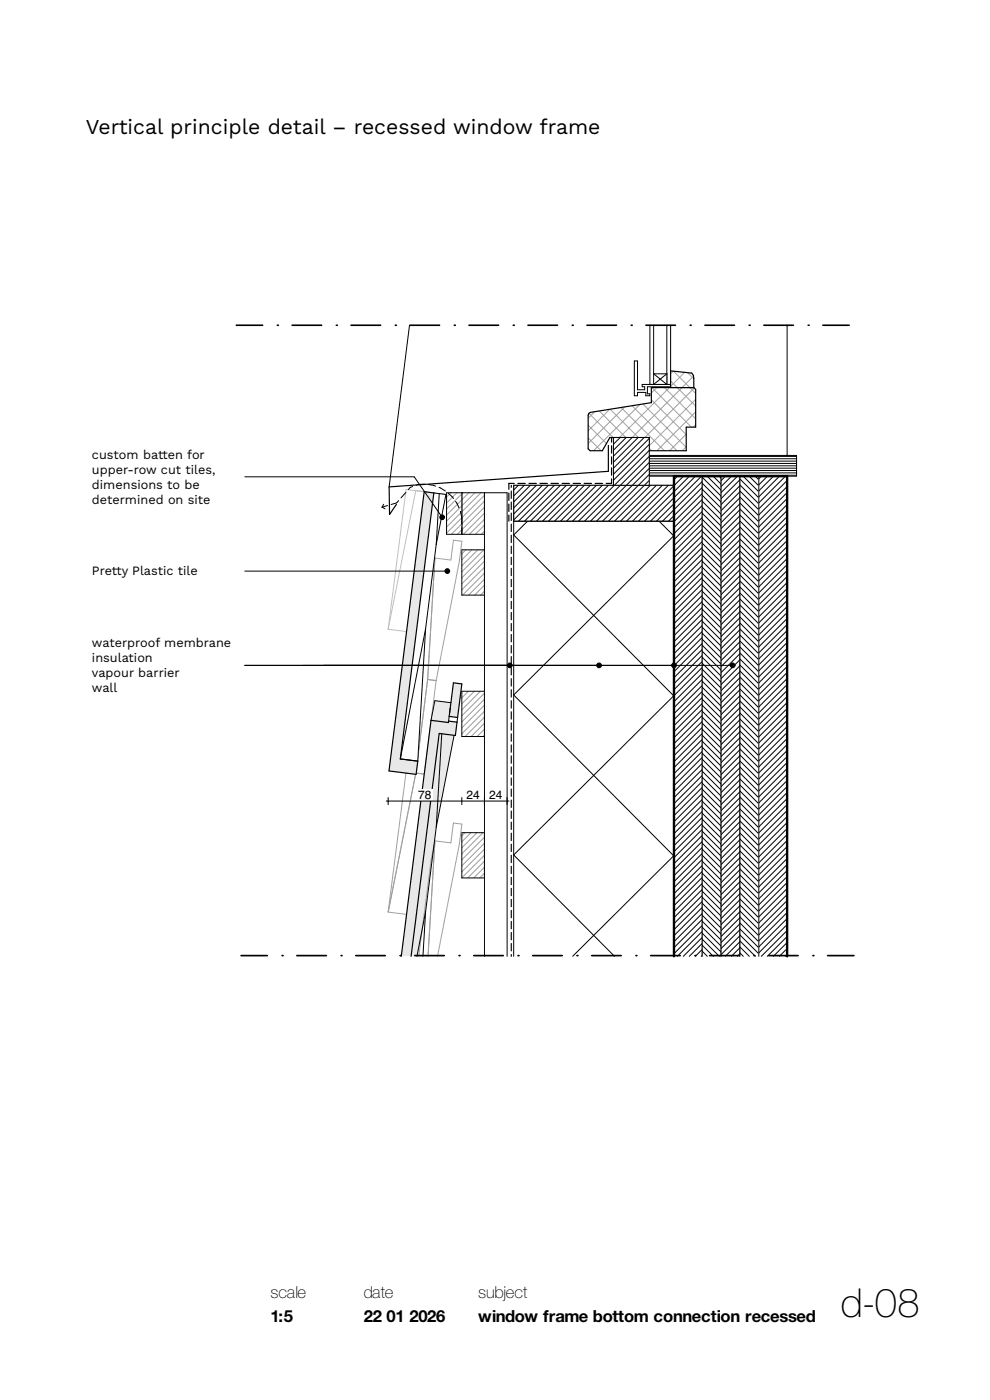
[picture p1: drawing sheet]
<svg xmlns="http://www.w3.org/2000/svg" width="210mm" height="297mm" viewBox="0 0 210 297" stroke-linecap="round" stroke-linejoin="round" font-family="sans-serif">
<path d="M92.9 155.6l3.4 .4-3.8 19.5-2.2 18-.6 9.4h-2.6z" fill-rule="evenodd" fill="#e9ebeb"/>
<path d="M124.9 87.7l.3-.2 13-2.1v-3.2h9l.4 .4v8h-2v5h-7.9v-2.8h-8.3l-1.6 2.8h-2.6l-.4-.4v-7.1z" fill-rule="evenodd" fill="#fff"/>
<g fill="none" stroke="#99a3a6" stroke-width=".21">
<path d="M124.8 90.2l3.8 3.9M124.8 92.9l2.7 2.7M124.9 87.7l5.2 5.1M126.1 87.3l-1.3 1.4M127.1 87.2l5.7 5.6M129.3 86.8l-4.5 4.6M129.4 86.8l6 6M131.7 86.4l9.2 9.2M132.5 86.3l-7.7 7.8M134.1 86.1l9.5 9.5M135.7 85.8l-9.8 9.8M136.4 85.7l9.2 9.2"/>
<path d="M137.7 95.1l.5 .5M138.2 84.8l7.4 7.4M138.3 82.2l8.4 8.4M139.3 82.2l-1.1 1.2M141 82.2l6.6 6.6M142 82.2l-10.6 10.6M143.6 82.2l4 3.9M144.7 82.2l-10.6 10.6M145.6 94.8l-.9 .8M145.6 92.1l-3.6 3.5M146.3 82.2l1.3 1.3M147.3 82.3l-10.5 10.5"/>
<path d="M147.6 90.1l-.6 .5M147.6 87.4l-8.2 8.2M147.6 84.7l-9.9 9.9"/>
</g>
<path d="M124.9 87.7l.3-.2 13-2.1v-3.2h9l.4 .4v8h-2v5h-7.9v-2.8h-8.3l-1.6 2.8h-2.6l-.4-.4v-7.1z" fill="none" stroke="#000" stroke-width=".25"/>
<path d="M141.5 69h.8v12.6h-.8z" fill-rule="evenodd" fill="#fff"/>
<path d="M141.5 69v12.6h.8v-12.6" fill="none" stroke="#000" stroke-width=".21"/>
<path d="M137.9 69h.8v12.6h-.8z" fill-rule="evenodd" fill="#fff"/>
<path d="M137.9 69v12.6h.8v-12.6" fill="none" stroke="#000" stroke-width=".21"/>
<path d="M138.7 79.3h2.8v2.3h-2.8z" fill-rule="evenodd" fill="#fff"/>
<path d="M138.7 79.3h2.8v2.3h-2.8z" fill="none" stroke="#000" stroke-width=".21"/>
<path d="M134.6 76.6h.6v6.1h1.5v-.7h-.5v-.4h6.1v.4h-5v1.5h.6v.5h-.9v-.8h-1.8v.8h-.6z" fill-rule="evenodd" fill="#fff"/>
<path d="M134.6 76.6h.6v6.1h1.5v-.7h-.5v-.4h6.1v.4h-5v1.5h.6v.5h-.9v-.8h-1.8v.8h-.6z" fill="none" stroke="#000" stroke-width=".21"/>
<path d="M142.3 78.7l4.4 .5 .4 .4 .1 2.6h-4.9z" fill-rule="evenodd" fill="#fff"/>
<path d="M142.8 78.7l-.5 .6M142.9 78.7l3.4 3.5M145.2 79l-2.9 3M145.9 79.1l1.3 1.3M147.1 79.8l-2.4 2.4M142.3 80.8l1.3 1.4" fill="none" stroke="#99a3a6" stroke-width=".21"/>
<path d="M142.3 78.7l4.4 .5 .4 .4 .1 2.6h-4.9z" fill="none" stroke="#000" stroke-width=".25"/>
<path d="M109 110.6h34v92.3h-34z" fill-rule="evenodd" fill="#fff"/>
<path d="M111.9 110.6l-2.9 2.9 34 34.2M139.8 110.6l3.2 3.1M143 113.6l-34 33.8 34 34.2M143 147.6l-34 33.8 21.4 21.5M143 181.5l-21.5 21.4M109 202.9v-92.3h34v92.3" fill="none" stroke="#000" stroke-width=".21"/>
<path d="M143 101h6v101.9h-6z" fill-rule="evenodd" fill="#fff"/>
<g fill="none" stroke="#000" stroke-width=".21">
<path d="M143.7 101l-.7 .8M145 101l-2 2M146.3 101l-3.3 3.3M147.5 101l-4.5 4.6M148.8 101l-5.8 5.9M149 119.9l-6 6M149 118.7l-6 6M149 117.4l-6 6M149 116.1l-6 6M149 114.9l-6 6M149 113.6l-6 6M149 112.3l-6 6"/>
<path d="M149 111l-6 6M149 109.8l-6 6M149 108.5l-6 6M149 107.2l-6 6M149 105.9l-6 6M149 104.7l-6 6M149 103.4l-6 6M149 102.1l-6 6M149 139l-6 6M149 137.8l-6 6M149 136.5l-6 6M149 135.2l-6 6"/>
<path d="M149 133.9l-6 6M149 132.7l-6 6M149 131.4l-6 6M149 130.1l-6 6M149 128.9l-6 6M149 127.6l-6 6M149 126.3l-6 6M149 125l-6 6M149 123.8l-6 6M149 122.5l-6 6M149 121.2l-6 6M149 159.4l-6 6"/>
<path d="M149 158.1l-6 6M149 156.9l-6 6M149 155.6l-6 6M149 154.3l-6 6M149 153l-6 6M149 151.8l-6 6M149 150.5l-6 6M149 149.2l-6 6M149 147.9l-6 6M149 146.7l-6 6M149 145.4l-6 6M149 144.1l-6 6"/>
<path d="M149 142.9l-6 6M149 141.6l-6 6M149 140.3l-6 6M149 179.8l-6 6M149 178.5l-6 6M149 177.2l-6 6M149 176l-6 6M149 174.7l-6 6M149 173.4l-6 6M149 172.1l-6 6M149 170.9l-6 6M149 169.6l-6 6"/>
<path d="M149 168.3l-6 6M149 167l-6 6M149 165.8l-6 6M149 164.5l-6 6M149 163.2l-6 6M149 162l-6 6M149 160.7l-6 6M149 198.9l-4 4M149 197.6l-5.3 5.3M149 196.3l-6 6M149 195l-6 6M149 193.8l-6 6"/>
<path d="M149 192.5l-6 6M149 191.2l-6 6M149 190l-6 6M149 188.7l-6 6M149 187.4l-6 6M149 186.1l-6 6M149 184.9l-6 6M149 183.6l-6 6M149 182.3l-6 6M149 181l-6 6M143 202.9v-101.9h6v101.9M149 202.7l-.2 .2"/>
<path d="M149 201.4l-1.5 1.5M149 200.1l-2.8 2.8"/>
</g>
<path d="M149 101h4v101.9h-4z" fill-rule="evenodd" fill="#fff"/>
<g fill="none" stroke="#000" stroke-width=".21">
<path d="M149 119.1l4 4M149 117.8l4 4M149 116.5l4 4M149 115.3l4 4M149 114l4 4M149 112.7l4 4M149 111.4l4 4M149 110.2l4 4M149 108.9l4 4M149 107.6l4 4M149 106.3l4 4M149 105.1l4 4"/>
<path d="M149 103.8l4 4M149 102.5l4 4M149 101.3l4 4M150 101l3 3M151.3 101l1.7 1.7M152.5 101l.5 .4M149 139.4l4 4M149 138.2l4 4M149 136.9l4 4M149 135.6l4 4M149 134.3l4 4M149 133.1l4 4"/>
<path d="M149 131.8l4 4M149 130.5l4 4M149 129.3l4 4M149 128l4 4M149 126.7l4 4M149 125.4l4 4M149 124.2l4 4M149 122.9l4 4M149 121.6l4 4M149 120.3l4 4M149 159.8l4 4M149 158.5l4 4"/>
<path d="M149 157.3l4 4M149 156l4 4M149 154.7l4 4M149 153.4l4 4M149 152.2l4 4M149 150.9l4 4M149 149.6l4 4M149 148.3l4 4M149 147.1l4 4M149 145.8l4 4M149 144.5l4 4M149 143.3l4 4"/>
<path d="M149 142l4 4M149 140.7l4 4M149 178.9l4 4M149 177.6l4 4M149 176.4l4 4M149 175.1l4 4M149 173.8l4 4M149 172.5l4 4M149 171.3l4 4M149 170l4 4M149 168.7l4 4M149 167.4l4 4"/>
<path d="M149 166.2l4 4M149 164.9l4 4M149 163.6l4 4M149 162.4l4 4M149 161.1l4 4M149 199.3l3.6 3.6M149 198l4 4M149 196.7l4 4M149 195.4l4 4M149 194.2l4 4M149 192.9l4 4M149 191.6l4 4"/>
<path d="M149 190.4l4 4M149 189.1l4 4M149 187.8l4 4M149 186.5l4 4M149 185.3l4 4M149 184l4 4M149 182.7l4 4M149 181.4l4 4M149 180.2l4 4M149 201.8l1 1.1M149 200.5l2.3 2.4M149 202.9v-101.9h4v101.9"/>
</g>
<path d="M153 101h4v101.9h-4z" fill-rule="evenodd" fill="#fff"/>
<g fill="none" stroke="#000" stroke-width=".21">
<path d="M153.9 101l-.9 .9M155.2 101l-2.2 2.2M156.4 101l-3.4 3.5M157 119.6l-4 4M157 118.3l-4 4M157 117l-4 4M157 115.8l-4 4M157 114.5l-4 4M157 113.2l-4 4M157 111.9l-4 4M157 110.7l-4 4M157 109.4l-4 4"/>
<path d="M157 108.1l-4 4M157 106.9l-4 4M157 105.6l-4 4M157 104.3l-4 4M157 103l-4 4M157 101.8l-4 4M157 139.9l-4 4M157 138.7l-4 4M157 137.4l-4 4M157 136.1l-4 4M157 134.9l-4 4M157 133.6l-4 4"/>
<path d="M157 132.3l-4 4M157 131l-4 4M157 129.8l-4 4M157 128.5l-4 4M157 127.2l-4 4M157 125.9l-4 4M157 124.7l-4 4M157 123.4l-4 4M157 122.1l-4 4M157 120.9l-4 4M157 159l-4 4M157 157.8l-4 4"/>
<path d="M157 156.5l-4 4M157 155.2l-4 4M157 154l-4 4M157 152.7l-4 4M157 151.4l-4 4M157 150.1l-4 4M157 148.9l-4 4M157 147.6l-4 4M157 146.3l-4 4M157 145l-4 4M157 143.8l-4 4M157 142.5l-4 4"/>
<path d="M157 141.2l-4 4M157 179.4l-4 4M157 178.1l-4 4M157 176.9l-4 4M157 175.6l-4 4M157 174.3l-4 4M157 173l-4 4M157 171.8l-4 4M157 170.5l-4 4M157 169.2l-4 4M157 168l-4 4M157 166.7l-4 4"/>
<path d="M157 165.4l-4 4M157 164.1l-4 4M157 162.9l-4 4M157 161.6l-4 4M157 160.3l-4 4M157 199.8l-3.1 3.1M157 198.5l-4 4M157 197.2l-4 4M157 196l-4 4M157 194.7l-4 4M157 193.4l-4 4M157 192.1l-4 4"/>
<path d="M157 190.9l-4 4M157 189.6l-4 4M157 188.3l-4 4M157 187l-4 4M157 185.8l-4 4M157 184.5l-4 4M157 183.2l-4 4M157 182l-4 4M157 180.7l-4 4M153 202.9v-101.9h4v101.9M157 202.3l-.6 .6M157 201l-1.9 1.9"/>
</g>
<path d="M157 101h4v101.9h-4z" fill-rule="evenodd" fill="#fff"/>
<g fill="none" stroke="#000" stroke-width=".21">
<path d="M157 119.4l4 4M157 118.2l4 4M157 116.9l4 4M157 115.6l4 4M157 114.3l4 4M157 113.1l4 4M157 111.8l4 4M157 110.5l4 4M157 109.3l4 4M157 108l4 4M157 106.7l4 4M157 105.4l4 4"/>
<path d="M157 104.2l4 4M157 102.9l4 4M157 101.6l4 4M157.6 101l3.4 3.3M158.9 101l2.1 2.1M160.2 101l.8 .8M157 139.8l4 4M157 138.5l4 4M157 137.3l4 4M157 136l4 4M157 134.7l4 4M157 133.4l4 4"/>
<path d="M157 132.2l4 4M157 130.9l4 4M157 129.6l4 4M157 128.3l4 4M157 127.1l4 4M157 125.8l4 4M157 124.5l4 4M157 123.3l4 4M157 122l4 4M157 120.7l4 4M157 158.9l4 4M157 157.6l4 4"/>
<path d="M157 156.3l4 4M157 155.1l4 4M157 153.8l4 4M157 152.5l4 4M157 151.3l4 4M157 150l4 4M157 148.7l4 4M157 147.4l4 4M157 146.2l4 4M157 144.9l4 4M157 143.6l4 4M157 142.3l4 4"/>
<path d="M157 141.1l4 4M157 179.3l4 4M157 178l4 4M157 176.7l4 4M157 175.4l4 4M157 174.2l4 4M157 172.9l4 4M157 171.6l4 4M157 170.4l4 4M157 169.1l4 4M157 167.8l4 4M157 166.5l4 4"/>
<path d="M157 165.3l4 4M157 164l4 4M157 162.7l4 4M157 161.4l4 4M157 160.2l4 4M157 199.6l3.2 3.3M157 198.4l4 4M157 197.1l4 4M157 195.8l4 4M157 194.5l4 4M157 193.3l4 4M157 192l4 4"/>
<path d="M157 190.7l4 4M157 189.4l4 4M157 188.2l4 4M157 186.9l4 4M157 185.6l4 4M157 184.4l4 4M157 183.1l4 4M157 181.8l4 4M157 180.5l4 4M157 202.2l.7 .7M157 200.9l1.9 2M157 202.9v-101.9h4v101.9"/>
</g>
<path d="M161 101h6v101.9h-6z" fill-rule="evenodd" fill="#fff"/>
<g fill="none" stroke="#000" stroke-width=".21">
<path d="M161.5 101l-.5 .6M162.8 101l-1.8 1.9M164.1 101l-3.1 3.1M165.3 101l-4.3 4.4M166.6 101l-5.6 5.7M167 119.8l-6 6M167 118.5l-6 6M167 117.2l-6 6M167 115.9l-6 6M167 114.7l-6 6M167 113.4l-6 6M167 112.1l-6 6"/>
<path d="M167 110.9l-6 6M167 109.6l-6 6M167 108.3l-6 6M167 107l-6 6M167 105.8l-6 6M167 104.5l-6 6M167 103.2l-6 6M167 101.9l-6 6M167 138.9l-6 6M167 137.6l-6 6M167 136.3l-6 6M167 135l-6 6"/>
<path d="M167 133.8l-6 6M167 132.5l-6 6M167 131.2l-6 6M167 129.9l-6 6M167 128.7l-6 6M167 127.4l-6 6M167 126.1l-6 6M167 124.9l-6 6M167 123.6l-6 6M167 122.3l-6 6M167 121l-6 6M167 159.2l-6 6"/>
<path d="M167 158l-6 6M167 156.7l-6 6M167 155.4l-6 6M167 154.1l-6 6M167 152.9l-6 6M167 151.6l-6 6M167 150.3l-6 6M167 149l-6 6M167 147.8l-6 6M167 146.5l-6 6M167 145.2l-6 6M167 144l-6 6"/>
<path d="M167 142.7l-6 6M167 141.4l-6 6M167 140.1l-6 6M167 179.6l-6 6M167 178.3l-6 6M167 177l-6 6M167 175.8l-6 6M167 174.5l-6 6M167 173.2l-6 6M167 172l-6 6M167 170.7l-6 6M167 169.4l-6 6"/>
<path d="M167 168.1l-6 6M167 166.9l-6 6M167 165.6l-6 6M167 164.3l-6 6M167 163l-6 6M167 161.8l-6 6M167 160.5l-6 6M167 200l-3 2.9M167 198.7l-4.2 4.2M167 197.4l-5.5 5.5M167 196.1l-6 6M167 194.9l-6 6"/>
<path d="M167 193.6l-6 6M167 192.3l-6 6M167 191l-6 6M167 189.8l-6 6M167 188.5l-6 6M167 187.2l-6 6M167 186l-6 6M167 184.7l-6 6M167 183.4l-6 6M167 182.1l-6 6M167 180.9l-6 6M161 202.9v-101.9h6v101.9"/>
<path d="M167 202.5l-.4 .4M167 201.2l-1.7 1.7"/>
</g>
<path d="M109 103h34v7.6h-34z" fill-rule="evenodd" fill="#fff"/>
<g fill="none" stroke="#000" stroke-width=".21">
<path d="M110 103l-1 .9M111.2 103l-2.2 2.2M112.5 103l-3.5 3.5M113.8 103l-4.8 4.8M115.1 103l-6.1 6M116.3 103l-7.3 7.3M117.6 103l-7.6 7.6M118.9 103l-7.6 7.6M120.1 103l-7.6 7.6M121.4 103l-7.6 7.6M122.7 103l-7.6 7.6M124 103l-7.6 7.6"/>
<path d="M125.2 103l-7.6 7.6M126.5 103l-7.6 7.6M127.8 103l-7.6 7.6M129.1 103l-7.6 7.6M130.3 103l-7.6 7.6M131.6 103l-7.6 7.6M132.9 103l-7.6 7.6M134.1 103l-7.6 7.6M135.4 103l-7.6 7.6M136.7 103l-7.6 7.6M138 103l-7.6 7.6M139.2 103l-7.6 7.6"/>
<path d="M140.5 103l-7.6 7.6M141.8 103l-7.6 7.6M143 109.4l-1.2 1.2M143 108.1l-2.5 2.5M143 106.9l-3.7 3.7M143 105.6l-5 5M143 104.3l-6.3 6.3M143 103l-7.5 7.6"/>
</g>
<path d="M109 103h34v7.6h-34z" fill="none" stroke="#000" stroke-width=".25"/>
<path d="M137.7 96.6h31.3v4.4h-31.3z" fill-rule="evenodd" fill="#fff"/>
<path d="M137.7 99.8h31.3M137.7 99.3h31.3M137.7 98.8h31.3M137.7 98.3h31.3M137.7 97.8h31.3M137.7 97.3h31.3M137.7 96.8h31.3M137.7 96.6h31.3v4.4h-31.3zM137.7 100.8h31.3M137.7 100.3h31.3" fill="none" stroke="#000" stroke-width=".21"/>
<path d="M130.1 92.8h7.6v10.2h-7.6z" fill-rule="evenodd" fill="#fff"/>
<g fill="none" stroke="#000" stroke-width=".21">
<path d="M130.1 92.8h7.6v10.2h-7.6zM130.3 92.8l-.2 .2M131.5 92.8l-1.4 1.4M132.8 92.8l-2.7 2.7M134.1 92.8l-4 4M135.4 92.8l-5.3 5.3M136.6 92.8l-6.5 6.5M137.7 99.4l-3.6 3.6M137.7 98.1l-4.8 4.9M137.7 96.8l-6.1 6.2M137.7 95.5l-7.4 7.5M137.7 94.3l-7.6 7.6"/>
<path d="M137.7 93l-7.6 7.6M137.7 101.9l-1 1.1M137.7 100.6l-2.3 2.4"/>
</g>
<path d="M98 116.6h4.8v9.6h-4.8z" fill-rule="evenodd" fill="#fff"/>
<path d="M98.8 116.6l-.8 .9M100.1 116.6l-2.1 2.2M101.4 116.6l-3.4 3.4M102.6 116.6l-4.6 4.7M102.8 119.1l-4.8 4.8M102.8 117.8l-4.8 4.8M102.8 125.4l-.9 .8M102.8 124.1l-2.1 2.1M102.8 122.9l-3.4 3.3M102.8 121.6l-4.7 4.6M102.8 120.3l-4.8 4.8" fill="none" stroke="#99a3a6" stroke-width=".21"/>
<path d="M98 116.6h4.8v9.6h-4.8z" fill="none" stroke="#000" stroke-width=".21"/>
<path d="M98 104.5h4.8v8.9h-4.8z" fill-rule="evenodd" fill="#fff"/>
<path d="M98.2 104.5l-.2 .3M99.5 104.5l-1.5 1.5M100.7 104.5l-2.7 2.8M102 104.5l-4 4.1M102.8 112.7l-.7 .7M102.8 111.4l-2 2M102.8 110.1l-3.2 3.3M102.8 108.9l-4.5 4.5M102.8 107.6l-4.8 4.8M102.8 106.3l-4.8 4.8M102.8 105.1l-4.8 4.8" fill="none" stroke="#99a3a6" stroke-width=".21"/>
<path d="M98 104.5h4.8v8.9h-4.8z" fill="none" stroke="#000" stroke-width=".21"/>
<path d="M98 146.6h4.8v9.6h-4.8z" fill-rule="evenodd" fill="#fff"/>
<path d="M98.1 146.6l-.1 .2M99.4 146.6l-1.4 1.4M100.6 146.6l-2.6 2.7M101.9 146.6l-3.9 4M102.8 156l-.3 .2M102.8 154.7l-1.6 1.5M102.8 153.4l-2.9 2.8M102.8 152.1l-4.1 4.1M102.8 150.9l-4.8 4.8M102.8 149.6l-4.8 4.8M102.8 148.3l-4.8 4.8M102.8 147.1l-4.8 4.8" fill="none" stroke="#99a3a6" stroke-width=".21"/>
<path d="M98 146.6h4.8v9.6h-4.8z" fill="none" stroke="#000" stroke-width=".21"/>
<path d="M98 176.6h4.8v9.6h-4.8z" fill-rule="evenodd" fill="#fff"/>
<path d="M98.6 176.6l-.6 .7M99.9 176.6l-1.9 2M101.2 176.6l-3.2 3.3M102.5 176.6l-4.5 4.5M102.8 178.9l-4.8 4.8M102.8 177.6l-4.8 4.8M102.8 185.2l-1 1M102.8 184l-2.3 2.2M102.8 182.7l-3.6 3.5M102.8 181.4l-4.8 4.8M102.8 180.1l-4.8 4.8" fill="none" stroke="#99a3a6" stroke-width=".21"/>
<path d="M98 176.6h4.8v9.6h-4.8z" fill="none" stroke="#000" stroke-width=".21"/>
<path d="M94.7 104.5h3.3v8.9h-3.3z" fill-rule="evenodd" fill="#fff"/>
<path d="M95.6 104.5l-.9 1M96.9 104.5l-2.2 2.2M98 112.4l-1 1M98 111.1l-2.3 2.3M98 109.9l-3.3 3.2M98 108.6l-3.3 3.2M98 107.3l-3.3 3.3M98 106l-3.3 3.3M98 104.8l-3.3 3.2" fill="none" stroke="#99a3a6" stroke-width=".21"/>
<path d="M94.7 104.5h3.3v8.9h-3.3z" fill="none" stroke="#000" stroke-width=".21"/>
<path d="M102.8 104.5h4.8v98.4h-4.8z" fill-rule="evenodd" fill="#fff"/>
<path d="M102.8 202.9v-98.4h4.8v98.4" fill="none" stroke="#000" stroke-width=".21"/>
<!-- layer: 00 tegels -->
<path d="M92.3 118.4l3.3 .4 .6-4.2 1.8 .2-.6 4.3-4.9 25.3-2.5 19.8-1.7 30-6-.7 9.1-70.9z" fill-rule="evenodd" fill="#fff"/>
<path d="M92.3 118.4l3.3 .4 .6-4.2 1.8 .2-.6 4.3-4.9 25.3M92.3 118.4l-1.6 25.8M92.3 118.4l-.9 4.2-9.1 70.9M90.7 144.2l1.8 .2M90.7 144.2l-2.5 19.8M92.5 144.4l-2.5 19.8M88.2 164l1.8 .2M88.2 164l-5.9 29.5M90 164.2l-1.7 30-6-.7" fill="none" stroke="#99a3a6" stroke-width=".21"/>
<path d="M92.3 178.4l3.3 .4 .6-4.2 1.8 .2-.6 4.3-4.6 23.8h-4l2.6-20.3z" fill-rule="evenodd" fill="#fff"/>
<path d="M92.3 178.4l3.3 .4 .6-4.2 1.8 .2-.6 4.3-4.6 23.8M92.3 178.4l-1.5 24.5M92.3 178.4l-.9 4.2-2.6 20.3" fill="none" stroke="#99a3a6" stroke-width=".21"/>
<!-- layer: 22 NC Binnenwanden -->
<path d="M86.9 69l-4.4 34.3M138.7 79.3l2.8 2.3M141.5 79.3l-2.8 2.3M167 69v27.6" fill="none" stroke="#000" stroke-width=".21"/>
<g fill="none" stroke="#000" stroke-width=".25">
<path d="M129.7 92.8v1M129.7 94.6v1.5M129.7 96.9v1.6M129.7 99.2v1.6M107.9 104.6v1.6M107.9 106.9v1.6M107.9 109.3v1.3M108.5 103v.4M108.5 104.2v1.5M108.5 106.5v1.6M108.5 108.9v1.5M108.5 111.2v1.6"/>
<path d="M108.5 113.5v1.6M108.5 115.9v1.5M108.5 118.2v1.6M109.1 102.6h-1.2v1.2M109.9 102.6h1.5M112.2 102.6h1.6M114.5 102.6h1.6M116.9 102.6h1.5M119.2 102.6h1.6M121.6 102.6h1.5M123.9 102.6h1.6M126.2 102.6h1.6"/>
<path d="M129.7 101.6v1h-1.1M108.5 120.6v1.5M108.5 122.9v1.6M108.5 125.2v1.6M108.5 127.6v1.5M108.5 129.9v1.6M108.5 132.3v1.5M108.5 134.6v1.6M108.5 137v1.5M108.5 139.3v1.6M108.5 141.6v1.6M108.5 144v1.5"/>
<path d="M108.5 146.3v1.6M108.5 148.7v1.5M108.5 151v1.6M108.5 153.3v1.6M108.5 155.7v1.5M108.5 158v1.6M108.5 160.4v1.5M108.5 162.7v1.6M108.5 165v1.6M108.5 167.4v1.5M108.5 169.7v1.6M108.5 172.1v1.5"/>
<path d="M108.5 174.4v1.6M108.5 176.8v1.5M108.5 179.1v1.6M108.5 181.4v1.6M108.5 183.8v1.5M108.5 186.1v1.6M108.5 188.5v1.5M108.5 190.8v1.6M108.5 193.1v1.6M108.5 195.5v1.5M108.5 197.8v1.6M108.5 200.2v1.5"/>
<path d="M108.5 202.5v.4"/>
</g>
<!-- layer: 22 NC Binnenwanden -->
<path d="M129 94.5v5.5l-46.5 3.3 .1 5.8 1.5-2.1" fill="none" stroke="#000" stroke-width=".25"/>
<path d="M88.2 104.1l-5.9 29.4M90 104.3h.1M94.6 104.9l-8.5-1.1-3.8 29.7M82.3 133.5l3.9 .5" fill="none" stroke="#bbc1c4" stroke-width=".21"/>
<path d="M143 202.9v-101.9h24v101.9" fill="none" stroke="#000" stroke-width=".5"/>
<g fill="none" stroke="#000" stroke-width=".21">
<path d="M81 107.6l.7 .3M81.4 107l-.4 .6M82.2 107.3l-1.2 .3M84.6 106.2l-.5 .5-1.1 .3M86.1 104.5l-1 1.1M87.5 103.2l-.5 .2-.4 .5M90.1 102.7l-1.4 .1-.4 .1M90.9 102.8l1.5 .3M93.1 103.4l1.4 .8M95.1 104.6l1.1 1.1M96.6 106.4l.8 1.3M97.7 108.5l.3 1.3v1.4"/>
<path d="M98 111.9v1.4"/>
</g>
<!-- layer: 00 tegels -->
<path d="M92 104.6l2.6 .3-1.9 10-2.4 18.6-1.7 28-3.7-.5z" fill-rule="evenodd" fill="#fff"/>
<path d="M90 104.3l2 .3-7.1 56.4 3.7 .5-.3 2.8-5.8-.7z" fill-rule="evenodd" fill="#e6e8e9"/>
<path d="M90 104.3l2 .3-7.1 56.4 3.7 .5-.3 2.8-5.8-.7z" fill="none" stroke="#000" stroke-width=".25"/>
<path d="M92.1 104.6l2.5 .3-2.1 10.6M92.5 115.5l-2.2 18M93.2 104.7l-.7 10.8M90.3 133.5l-1.7 28-3.7-.5z" fill="none" stroke="#000" stroke-width=".21"/>
<path d="M92.2 148.6l3.4 .5-.5 4.2-3.7-.5z" fill-rule="evenodd" fill="#e9ebeb"/>
<!-- layer: 00 tegels -->
<path d="M91.4 152.8l3.7 .5 .1-.3 1.7 .2-.3 2.8-3.4-.4-6 47.3h-2.1z" fill-rule="evenodd" fill="#e6e8e9"/>
<path d="M85.1 202.9l6.3-50.1 3.7 .5 .1-.3 1.7 .2-.3 2.8-3.4-.4-6 47.3" fill="none" stroke="#000" stroke-width=".25"/>
<path d="M96.2 144.9l1.8 .2-.9 7.1-1.8-.2z" fill-rule="evenodd" fill="#e6e8e9"/>
<path d="M96.2 144.9l1.8 .2-.9 7.1-1.8-.2z" fill="none" stroke="#000" stroke-width=".25"/>
<!-- layer: 22 NC Binnenwanden -->
<g fill="none" stroke="#000" stroke-width=".21">
<path d="M51.9 101.2h36l5.6 8.1M51.9 121.2h42.5M51.9 141.2h103M95.3 152l-.1 1M97.1 152.2l-.2 1"/>
<circle cx="93.8" cy="109.7" r=".5"/>
<circle cx="94.9" cy="121.2" r=".5"/>
<circle cx="108.1" cy="141.2" r=".5"/>
<circle cx="127.1" cy="141.2" r=".5"/>
<circle cx="143" cy="141.2" r=".5"/>
<circle cx="155.4" cy="141.2" r=".5"/>
</g>
<!-- layer: 00 tegels -->
<path d="M93.7 155.7l-1.2 19.8M95.5 150.2l-.1 1M95.6 149.1l-3.4-.5-.8 4.2M96.3 156l-3.8 19.5M92.5 175.5l-2.2 18M90.3 193.5l-.6 9.4M90.3 193.5l-1.9 9.4" fill="none" stroke="#000" stroke-width=".21"/>
<!-- layer: 22 NC Binnenwanden -->
<g fill="#000">
<circle cx="93.8" cy="109.7" r=".5"/>
<circle cx="94.9" cy="121.2" r=".5"/>
<circle cx="108.1" cy="141.2" r=".5"/>
<circle cx="127.1" cy="141.2" r=".5"/>
<circle cx="143" cy="141.2" r=".5"/>
<circle cx="155.4" cy="141.2" r=".5"/>
</g>
<g fill="#fff">
<path d="M98.6 167.4h3.6v2.6h-3.6z" fill-rule="evenodd"/>
<path d="M88.4 167.4h3.5v2.6h-3.5z" fill-rule="evenodd"/>
<path d="M103.4 167.4h3.6v2.6h-3.6z" fill-rule="evenodd"/>
</g>
<path d="M81.9 169.9h26.1M82.3 169.2v1.5M98 169.2v1.5M102.8 169.2v1.5M107.6 169.2v1.5" fill="none" stroke="#000" stroke-width=".21"/>
<g fill="none" stroke="#000" stroke-width=".35">
<path d="M50.1 69h5.6M62 69h6.2M74.5 69h6.2M87 69h6.2M99.5 69h6.2M112 69h6.3M124.5 69h6.3M137 69h6.3M149.5 69h6.3M162 69h6.3M174.5 69h5.6M51.1 202.7h5.6"/>
<path d="M63 202.7h6.2M75.5 202.7h6.2M88 202.7h6.2M100.5 202.7h6.3M113 202.7h6.3M125.5 202.7h6.3M138 202.7h6.3M150.5 202.7h6.3M163 202.7h6.3M175.6 202.7h5.5"/>
</g>
<g fill="#000">
<circle cx="58.8" cy="69" r=".18"/>
<circle cx="71.3" cy="69" r=".18"/>
<circle cx="83.9" cy="69" r=".18"/>
<circle cx="96.4" cy="69" r=".18"/>
<circle cx="108.9" cy="69" r=".18"/>
<circle cx="121.4" cy="69" r=".18"/>
<circle cx="133.9" cy="69" r=".18"/>
<circle cx="146.4" cy="69" r=".18"/>
<circle cx="158.9" cy="69" r=".18"/>
<circle cx="171.4" cy="69" r=".18"/>
<circle cx="59.8" cy="202.7" r=".18"/>
<circle cx="72.3" cy="202.7" r=".18"/>
<circle cx="84.9" cy="202.7" r=".18"/>
<circle cx="97.4" cy="202.7" r=".18"/>
<circle cx="109.9" cy="202.7" r=".18"/>
<circle cx="122.4" cy="202.7" r=".18"/>
<circle cx="134.9" cy="202.7" r=".18"/>
<circle cx="147.4" cy="202.7" r=".18"/>
<circle cx="159.9" cy="202.7" r=".18"/>
<circle cx="172.4" cy="202.7" r=".18"/>
</g>
<text font-size="8.5" x="178.4" y="279.4">d-08</text>
<text font-size="4.5" x="18.2" y="28.4">Vertical principle detail – recessed window frame</text>
<g font-size="3.5">
<text x="57.4" y="275.4">scale</text>
<text x="77.2" y="275.4">date</text>
<text x="101.4" y="275.4">subject</text>
<text x="57.4" y="280.4">1:5</text>
<text x="77.2" y="280.4">22</text>
<text x="82" y="280.4">01</text>
<text x="86.8" y="280.4">2026</text>
<text x="101.4" y="280.4">window frame bottom connection recessed</text>
</g>
<g font-size="2.7">
<text x="19.5" y="97.3">custom batten for</text>
<text x="19.5" y="100.5">upper-row cut tiles,</text>
<text x="19.5" y="103.7">dimensions to be</text>
<text x="19.5" y="106.9">determined on site</text>
<text x="19.5" y="122.1">Pretty Plastic tile</text>
<text x="19.5" y="137.3">waterproof membrane</text>
<text x="19.5" y="140.5">insulation</text>
<text x="19.5" y="143.7">vapour barrier</text>
<text x="19.5" y="146.9">wall</text>
</g>
<g font-size="2.5">
<text x="88.7" y="169.6">78</text>
<text x="99" y="169.6">24</text>
<text x="103.8" y="169.6">24</text>
</g>
</svg>
